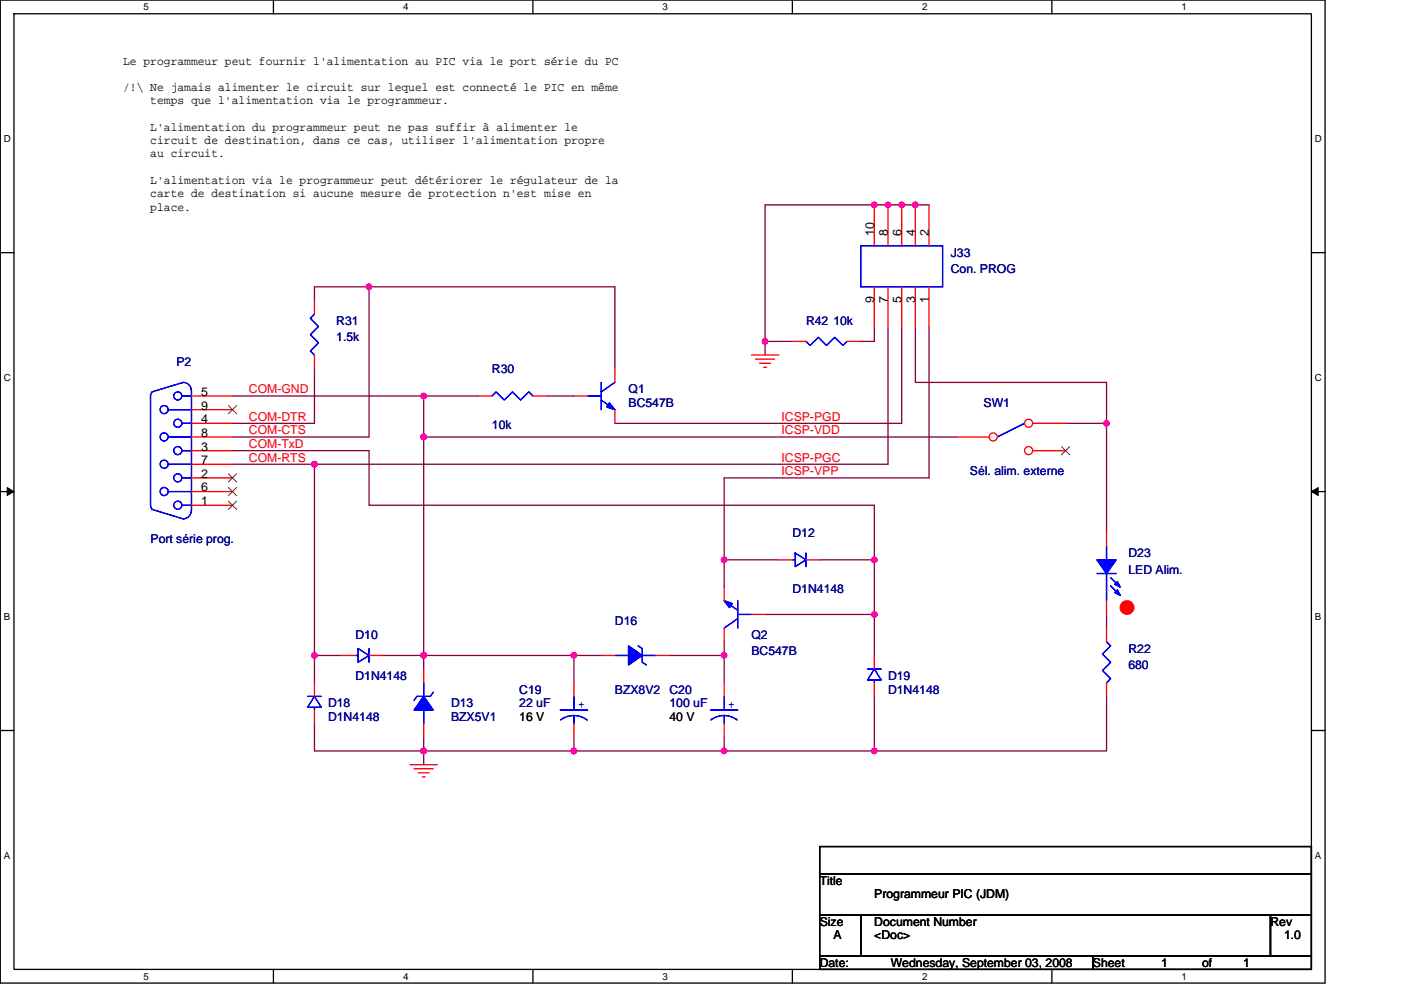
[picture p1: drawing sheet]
<svg xmlns="http://www.w3.org/2000/svg" width="297mm" height="210mm" viewBox="0 0 297 210" stroke-linecap="round" stroke-linejoin="round" font-family="sans-serif">
<path d="M.1 0h280.8v208.5h-280.8zM3 2.9h275v202.7h-275z" fill="none" stroke="#000" stroke-width=".28"/>
<g fill="#fff">
<path d="M30.5 .3h1.1v2.3h-1.1z"/>
<path d="M30.5 205.9h1.1v2.3h-1.1z"/>
</g>
<path d="M58 0v2.9M58 205.6v2.9" fill="none" stroke="#000" stroke-width=".28"/>
<g fill="#fff">
<path d="M85.5 .3h1.1v2.3h-1.1z"/>
<path d="M85.5 205.9h1.1v2.3h-1.1z"/>
</g>
<path d="M113 0v2.9M113 205.6v2.9" fill="none" stroke="#000" stroke-width=".28"/>
<g fill="#fff">
<path d="M140.5 .3h1.1v2.3h-1.1z"/>
<path d="M140.5 205.9h1.1v2.3h-1.1z"/>
</g>
<path d="M168 0v2.9M168 205.6v2.9" fill="none" stroke="#000" stroke-width=".28"/>
<g fill="#fff">
<path d="M195.5 .3h1.2v2.3h-1.2z"/>
<path d="M195.5 205.9h1.2v2.3h-1.2z"/>
</g>
<path d="M223 0v2.9M223 205.6v2.9" fill="none" stroke="#000" stroke-width=".28"/>
<g fill="#fff">
<path d="M250.5 .3h1.2v2.3h-1.2z"/>
<path d="M250.5 205.9h1.2v2.3h-1.2z"/>
<path d="M.8 28.3h1.5v2.3h-1.5z"/>
<path d="M278.8 28.3h1.5v2.3h-1.5z"/>
<path d="M.8 78.9h1.5v2.3h-1.5z"/>
<path d="M278.8 78.9h1.5v2.3h-1.5z"/>
</g>
<path d="M.1 53.6h2.9M278 53.6h2.9" fill="none" stroke="#000" stroke-width=".28"/>
<g fill="#fff">
<path d="M.8 129.6h1.4v2.3h-1.4z"/>
<path d="M278.8 129.6h1.4v2.3h-1.4z"/>
</g>
<path d="M.1 104.3h2.9M278 104.3h2.9" fill="none" stroke="#000" stroke-width=".28"/>
<path d="M1.5 103.4l1.5 .9-1.5 .8zM278 104.3l1.5-.9v1.7z" fill="#000" stroke="#000" stroke-width=".21"/>
<g fill="#fff">
<path d="M.8 180.3h1.4v2.3h-1.4z"/>
<path d="M278.8 180.3h1.4v2.3h-1.4z"/>
</g>
<path d="M.1 154.9h2.9M278 154.9h2.9M173.8 179.6h104.2v5.7h-104.2zM173.8 194h8.7v8.7h-8.7zM173.8 185.3h104.2v8.7h-104.2zM182.5 194h86.9v8.7h-86.9zM269.4 194h8.6v8.7h-8.6zM173.8 202.7h57.9v2.9h-57.9zM231.7 202.7h46.3v2.9h-46.3z" fill="none" stroke="#000" stroke-width=".28"/>
<g fill="none" stroke="#800040" stroke-width=".28">
<path d="M197 43.5h-34.8v28.9M66.7 78.2v11.6h-17.4M78.2 60.8v31.9h-28.9M78.2 60.8h-11.5v2.9M78.2 60.8h52.2v17.4M162.2 72.4v2.9M162.2 72.4h5.8M185.4 69.5v2.9h-2.9M188.3 69.5v29h-121.6M191.2 69.5v20.3h-60.8M194.1 69.5v11.6h40.5v8.7M197 69.5v31.9h-43.5v17.3"/>
<path d="M49.3 84h40.5M49.3 98.5h17.4M49.3 95.6h28.9v11.6h107.2v11.5M66.7 98.5v40.5M89.8 84h11.6M89.8 84v8.7M89.8 92.7v46.3M89.8 92.7h113M115.9 84h5.8M225.9 89.8h8.7M234.6 89.8v23.1M153.5 118.7v5.8"/>
<path d="M153.5 118.7h11.6M173.8 118.7h11.6M185.4 118.7v11.6M66.7 139v5.8M66.7 139h5.8M81.1 139h8.7M89.8 139h31.9v5.8M89.8 139v2.9M121.7 139h5.8M141.9 139h11.6M153.5 139v5.8M153.5 136.1v2.9"/>
<path d="M162.2 130.3h23.2M185.4 130.3v8.7M234.6 130.3v2.9M66.7 153.5v5.8h23.1M89.8 159.3h31.9M89.8 156.4v2.9M89.8 159.3v2.9M121.7 159.3h31.8M121.7 156.4v2.9M153.5 156.4v2.9M153.5 159.3h31.9M185.4 147.7v11.6"/>
<path d="M234.6 147.7v11.6h-49.2"/>
</g>
<g fill="#f0f" stroke="#f0f" stroke-width=".28">
<circle cx="162.2" cy="72.4" r=".57"/>
<circle cx="66.7" cy="139" r=".57"/>
<circle cx="185.4" cy="43.5" r=".57"/>
<circle cx="194.1" cy="43.5" r=".57"/>
<circle cx="188.3" cy="43.5" r=".57"/>
<circle cx="89.8" cy="139" r=".57"/>
<circle cx="78.2" cy="60.8" r=".57"/>
<circle cx="89.8" cy="159.3" r=".57"/>
<circle cx="89.8" cy="84" r=".57"/>
<circle cx="66.7" cy="98.5" r=".57"/>
<circle cx="89.8" cy="92.7" r=".57"/>
<circle cx="121.7" cy="139" r=".57"/>
<circle cx="191.2" cy="43.5" r=".57"/>
<circle cx="153.5" cy="139" r=".57"/>
<circle cx="153.5" cy="159.3" r=".57"/>
<circle cx="121.7" cy="159.3" r=".57"/>
<circle cx="153.5" cy="118.7" r=".57"/>
<circle cx="185.4" cy="159.3" r=".57"/>
<circle cx="185.4" cy="130.3" r=".57"/>
<circle cx="185.4" cy="118.7" r=".57"/>
<circle cx="234.6" cy="89.8" r=".57"/>
</g>
<g fill="none" stroke="#f00" stroke-width=".28">
<path d="M185.4 43.5v8.7M188.3 43.5v8.7M191.2 43.5v8.7M194.1 43.5v8.7M197 43.5v8.7M66.7 63.7v2.9M66.7 75.3v2.9M159.3 75.3h5.8M160.2 76.2h4.1M161.1 77h2.3M161.9 77.9h.6M168 72.4h2.9"/>
<path d="M179.6 72.4h2.9M185.4 60.8v8.7M188.3 60.8v8.7M191.2 60.8v8.7M194.1 60.8v8.7M197 60.8v8.7M40.6 84h8.7M40.6 86.9h8.7M40.6 89.8h8.7M40.6 92.7h8.7M40.6 95.6h8.7M40.6 98.5h8.7"/>
<path d="M101.4 84h2.9M113 84h2.9M40.6 101.4h8.7M40.6 104.3h8.7M40.6 107.2h8.7M165.1 118.7h2.9M170.9 118.7h2.9M234.6 112.9v2.9M72.5 139h2.9M78.2 139h2.9M127.5 139h2.9M139.1 139h2.8"/>
<path d="M153.5 124.5v2.9M153.5 133.2v2.9M159.3 130.3h2.9M234.6 127.4v2.9M234.6 133.2v2.9M66.7 144.8v2.9M66.7 150.6v2.9M89.8 141.9v2.9M89.8 153.5v2.9M153.5 144.8v2.9M153.5 153.5v2.9M234.6 144.8v2.9"/>
<path d="M86.9 162.2h5.8M87.8 163h4.1M88.7 163.9h2.3M89.5 164.8h.6"/>
</g>
<circle cx="238.9" cy="128.9" r="1.44" fill="#f00" stroke="#f00" stroke-width=".28"/>
<g fill="none" stroke="#00f" stroke-width=".28">
<path d="M182.5 52.2h17.4v8.6h-17.4zM66.7 66.6l-.9 .9 1.7 1.7-1.7 1.8 1.7 1.7-1.7 1.7 .9 .9M170.9 72.4l.9 .9 1.7-1.8 1.8 1.8 1.7-1.8 1.7 1.8 .9-.9M31.9 84v23.2M32.3 83.2l-.4 .8M35.7 86.9h4.9M35.7 92.7h4.9M35.7 98.5h4.9M38.6 84h2M38.6 89.8h2M38.6 95.6h2M40.6 82.8a1.73 1.73 0 0 0-1.7-1.7l-6.7 2"/>
<path d="M40.6 82.8v25.5M104.3 84l.9-.9 1.7 1.8 1.7-1.8 1.8 1.8 1.7-1.8 .9 .9M217.2 89.8l-5.7 2.9M31.9 107.1l.3 .9M32.2 108l6.7 2.1M35.7 104.3h4.9M38.6 101.4h2M38.6 107.2h2M40.6 108.3a1.76 1.76 0 0 1-1.8 1.7M168 118.7h.6M168.6 117.3l2.3 1.4-2.3 1.5zM170.9 117.3v2.9"/>
<path d="M234.6 115.8v2.9M75.4 139h.5M75.9 137.6l2.3 1.4-2.3 1.5zM78.2 137.6v2.9M130.4 139h2.9M135.3 137l.9 .6v2.9l.8 .5M136.2 139h2.9M153.5 127.4l2.9 2.1M156.4 131.2l-2.9 2M156.4 127.4v5.8M156.4 130.3h2.9M232.6 121.6h4"/>
<path d="M234.6 136.1l.9 .9-1.8 1.7 1.8 1.8-1.8 1.7 1.8 1.7-.9 .9M234.6 121.6v5.8M235.5 122.5l1.7 1.7M235.5 124.2l1.7 1.8M65.2 147.7h2.9M66.7 150v.6M66.7 147.7l1.4 2.3h-2.9zM89.8 150.6v2.9M89.8 144.8v2.9M91.9 146.8l-.6 .9h-2.9l-.6 .9M150.6 150.6h5.8M150.7 152.7l1.3-.7 1.5-.2 1.5 .2 1.3 .7"/>
<path d="M153.5 151.8v1.7M153.5 147.7v2.9"/>
<circle cx="34.8" cy="98.5" r=".86"/>
<circle cx="34.8" cy="86.9" r=".86"/>
<circle cx="34.8" cy="92.7" r=".86"/>
<circle cx="37.7" cy="95.6" r=".86"/>
<circle cx="37.7" cy="89.8" r=".86"/>
<circle cx="37.7" cy="84" r=".86"/>
<circle cx="34.8" cy="104.3" r=".86"/>
<circle cx="37.7" cy="101.4" r=".86"/>
<circle cx="37.7" cy="107.2" r=".86"/>
</g>
<g fill="#00f" stroke="#00f" stroke-width=".28">
<path d="M89.8 147.7l2.1 2.9h-4.1z" fill-rule="evenodd"/>
<path d="M89.8 147.7l2.1 2.9h-4.1z" fill-rule="evenodd"/>
<path d="M232.6 118.7h4l-2 2.9z" fill-rule="evenodd"/>
<path d="M236.9 125.1l.6 1.2-1.2-.6z" fill-rule="evenodd"/>
<path d="M236.9 123.4l.6 1.1-1.2-.5z" fill-rule="evenodd"/>
<path d="M232.6 118.7h4l-2 2.9z" fill-rule="evenodd"/>
<path d="M236.9 125.1l.6 1.2-1.2-.6z" fill-rule="evenodd"/>
<path d="M236.9 123.4l.6 1.1-1.2-.5z" fill-rule="evenodd"/>
<path d="M133.3 137l2.9 2-2.9 2z" fill-rule="evenodd"/>
<path d="M133.3 137l2.9 2-2.9 2z" fill-rule="evenodd"/>
<path d="M153.5 127.4l1.8 .6-.6 .9z" fill-rule="evenodd"/>
<path d="M153.5 127.4l1.8 .6-.6 .9z" fill-rule="evenodd"/>
</g>
<path d="M48.4 86l1.8 1.8M50.2 86l-1.8 1.8M48.4 100.5l1.8 1.8M48.4 103.4l1.8 1.8M48.4 106.3l1.8 1.8M50.2 100.5l-1.8 1.8M50.2 103.4l-1.8 1.8M50.2 106.3l-1.8 1.8" fill="none" stroke="#804000" stroke-width=".21"/>
<circle cx="210.6" cy="92.7" r=".86" fill="#fff" stroke="#f00" stroke-width=".28"/>
<path d="M202.8 92.7h6.9" fill="none" stroke="#f00" stroke-width=".28"/>
<circle cx="218.1" cy="89.8" r=".86" fill="#fff" stroke="#f00" stroke-width=".28"/>
<path d="M219 89.8h6.9" fill="none" stroke="#f00" stroke-width=".28"/>
<circle cx="218.1" cy="95.6" r=".86" fill="#fff" stroke="#f00" stroke-width=".28"/>
<path d="M130.4 78.2v2.9M121.7 84h2.9M130.4 86.9v2.9M219 95.6h6.9M185.4 139v2.9M121.7 144.8v2.9M121.7 153.5v2.9M185.4 144.8v2.9" fill="none" stroke="#f00" stroke-width=".28"/>
<path d="M225.1 94.7l1.7 1.8M226.8 94.7l-1.8 1.8" fill="none" stroke="#804000" stroke-width=".21"/>
<path d="M124.6 84h2.9M127.5 84.9l2.9 2M127.5 81.1v5.8M130.4 81.1l-2.9 2M118.8 150.6h5.8M118.8 152.7a4.6 4.6 0 0 1 5.7 0M121.7 151.8v1.7M121.7 147.7v2.9M183.9 141.9h2.9M185.4 141.9l1.4 2.3h-2.9zM185.4 144.2v.6" fill="none" stroke="#00f" stroke-width=".28"/>
<g fill="#00f" stroke="#00f" stroke-width=".28">
<path d="M129.2 85.4l1.2 1.5-1.8-.6z" fill-rule="evenodd"/>
<path d="M129.2 85.4l1.2 1.5-1.8-.6z" fill-rule="evenodd"/>
</g>
<g fill="#f0f" stroke="#f0f" stroke-width=".28">
<circle cx="162.2" cy="72.4" r=".57"/>
<circle cx="66.7" cy="139" r=".57"/>
<circle cx="185.4" cy="43.5" r=".57"/>
<circle cx="194.1" cy="43.5" r=".57"/>
<circle cx="188.3" cy="43.5" r=".57"/>
<circle cx="89.8" cy="139" r=".57"/>
<circle cx="78.2" cy="60.8" r=".57"/>
<circle cx="89.8" cy="159.3" r=".57"/>
<circle cx="89.8" cy="84" r=".57"/>
<circle cx="66.7" cy="98.5" r=".57"/>
<circle cx="89.8" cy="92.7" r=".57"/>
<circle cx="121.7" cy="139" r=".57"/>
<circle cx="191.2" cy="43.5" r=".57"/>
<circle cx="153.5" cy="139" r=".57"/>
<circle cx="153.5" cy="159.3" r=".57"/>
<circle cx="121.7" cy="159.3" r=".57"/>
<circle cx="153.5" cy="118.7" r=".57"/>
<circle cx="185.4" cy="159.3" r=".57"/>
<circle cx="185.4" cy="130.3" r=".57"/>
<circle cx="185.4" cy="118.7" r=".57"/>
<circle cx="234.6" cy="89.8" r=".57"/>
</g>
<g font-size="2.6">
<text x="26.1" y="13.7">Le programmeur peut fournir l'alimentation au PIC via le port série du PC</text>
<text x="26.1" y="19.3">/!\ Ne jamais alimenter le circuit sur lequel est connecté le PIC en même</text>
<text x="31.9" y="22.1">temps que l'alimentation via le programmeur.</text>
<text x="31.9" y="27.8">L'alimentation du programmeur peut ne pas suffir à alimenter le</text>
<text x="31.9" y="30.6">circuit de destination, dans ce cas, utiliser l'alimentation propre</text>
<text x="31.9" y="33.4">au circuit.</text>
<text x="31.9" y="39">L'alimentation via le programmeur peut détériorer le régulateur de la</text>
<text x="31.9" y="41.8">carte de destination si aucune mesure de protection n'est mise en</text>
<text x="31.9" y="44.7">place.</text>
<text x="185.4" y="50.1" transform="rotate(-90 185.4 50.1)">10</text>
<text x="188.3" y="50.1" transform="rotate(-90 188.3 50.1)">8</text>
<text x="191.2" y="50.1" transform="rotate(-90 191.2 50.1)">6</text>
<text x="194.1" y="50.1" transform="rotate(-90 194.1 50.1)">4</text>
<text x="197" y="50.1" transform="rotate(-90 197 50.1)">2</text>
<text x="185.4" y="64.3" transform="rotate(-90 185.4 64.3)">9</text>
<text x="188.3" y="64.3" transform="rotate(-90 188.3 64.3)">7</text>
<text x="191.2" y="64.3" transform="rotate(-90 191.2 64.3)">5</text>
<text x="194.1" y="64.3" transform="rotate(-90 194.1 64.3)">3</text>
<text x="197" y="64.3" transform="rotate(-90 197 64.3)">1</text>
<text x="42.6" y="84">5</text>
<text x="42.6" y="86.9">9</text>
<text x="42.6" y="89.8">4</text>
<text x="42.6" y="92.7">8</text>
<text x="42.6" y="95.6">3</text>
<text x="42.6" y="98.4">7</text>
<text x="42.6" y="101.3">2</text>
<text x="42.6" y="104.2">6</text>
<text x="42.6" y="107.1">1</text>
<text x="110.1" y="152.9">16 V</text>
<text x="141.9" y="152.9">40 V</text>
<text x="173.8" y="187.7">Title</text>
<text x="185.4" y="190.6">Programmeur PIC (JDM)</text>
<text x="173.8" y="196.4">Size</text>
<text x="185.4" y="196.4">Document Number</text>
<text x="269.4" y="196.4">Rev</text>
<text x="176.7" y="199.3">A</text>
<text x="185.4" y="199.3">&lt;Doc&gt;</text>
<text x="272.2" y="199.3">1.0</text>
<text x="173.8" y="205">Date:</text>
<text x="188.9" y="205">Wednesday, September 03, 2008</text>
<text x="231.7" y="205">Sheet</text>
<text x="246.2" y="205">1</text>
<text x="254.9" y="205">of</text>
<text x="263.6" y="205">1</text>
</g>
<g font-size="2.6" fill="#000080">
<text x="201.6" y="54.5">J33</text>
<text x="201.6" y="58">Con. PROG</text>
<text x="71.3" y="69">R31</text>
<text x="170.9" y="69">R42 10k</text>
<text x="37.4" y="77.6">P2</text>
<text x="71.3" y="72.4">1.5k</text>
<text x="104.3" y="79.1">R30</text>
<text x="133.3" y="83.4">Q1</text>
<text x="133.3" y="86.3">BC547B</text>
<text x="208.6" y="86.3">SW1</text>
<text x="104.3" y="91">10k</text>
<text x="205.7" y="100.8">Sél. alim. externe</text>
<text x="168" y="113.8">D12</text>
<text x="31.9" y="115.3">Port série prog.</text>
<text x="239.2" y="118.2">D23</text>
<text x="168" y="125.7">D1N4148</text>
<text x="239.2" y="121.6">LED Alim.</text>
<text x="75.3" y="135.6">D10</text>
<text x="130.4" y="132.7">D16</text>
<text x="159.3" y="135.6">Q2</text>
<text x="159.3" y="139">BC547B</text>
<text x="239.2" y="138.5">R22</text>
<text x="239.2" y="141.9">680</text>
<text x="75.3" y="144.2">D1N4148</text>
<text x="110.1" y="147.1">C19</text>
<text x="130.4" y="147.1">BZX8V2</text>
<text x="141.9" y="147.1">C20</text>
<text x="188.3" y="144.2">D19</text>
<text x="188.3" y="147.1">D1N4148</text>
<text x="69.6" y="150">D18</text>
<text x="69.6" y="152.9">D1N4148</text>
<text x="95.6" y="150">D13</text>
<text x="95.6" y="152.9">BZX5V1</text>
<text x="110.1" y="150">22 uF</text>
<text x="141.9" y="150">100 uF</text>
</g>
<g font-size="2.6" fill="#f00">
<text x="52.8" y="83.4">COM-GND</text>
<text x="52.8" y="89.2">COM-DTR</text>
<text x="165.7" y="89.2">ICSP-PGD</text>
<text x="52.8" y="92.1">COM-CTS</text>
<text x="52.8" y="95">COM-TxD</text>
<text x="165.7" y="92.1">ICSP-VDD</text>
<text x="52.8" y="97.9">COM-RTS</text>
<text x="165.7" y="97.9">ICSP-PGC</text>
<text x="165.7" y="100.8">ICSP-VPP</text>
</g>
<g font-size="2.6" fill="#00f">
<text x="122.6" y="150.1">+</text>
<text x="154.4" y="150.1">+</text>
</g>
<g font-size="2.1">
<text x="30.5" y="2.2">5</text>
<text x="85.5" y="2.2">4</text>
<text x="140.5" y="2.2">3</text>
<text x="195.5" y="2.2">2</text>
<text x="250.5" y="2.2">1</text>
<text x=".8" y="30.1">D</text>
<text x="278.8" y="30.1">D</text>
<text x=".8" y="80.8">C</text>
<text x="278.8" y="80.8">C</text>
<text x=".8" y="131.4">B</text>
<text x="278.8" y="131.4">B</text>
<text x=".8" y="182.1">A</text>
<text x="278.8" y="182.1">A</text>
<text x="30.5" y="207.8">5</text>
<text x="85.5" y="207.8">4</text>
<text x="140.5" y="207.8">3</text>
<text x="195.5" y="207.8">2</text>
<text x="250.5" y="207.8">1</text>
</g>
</svg>
